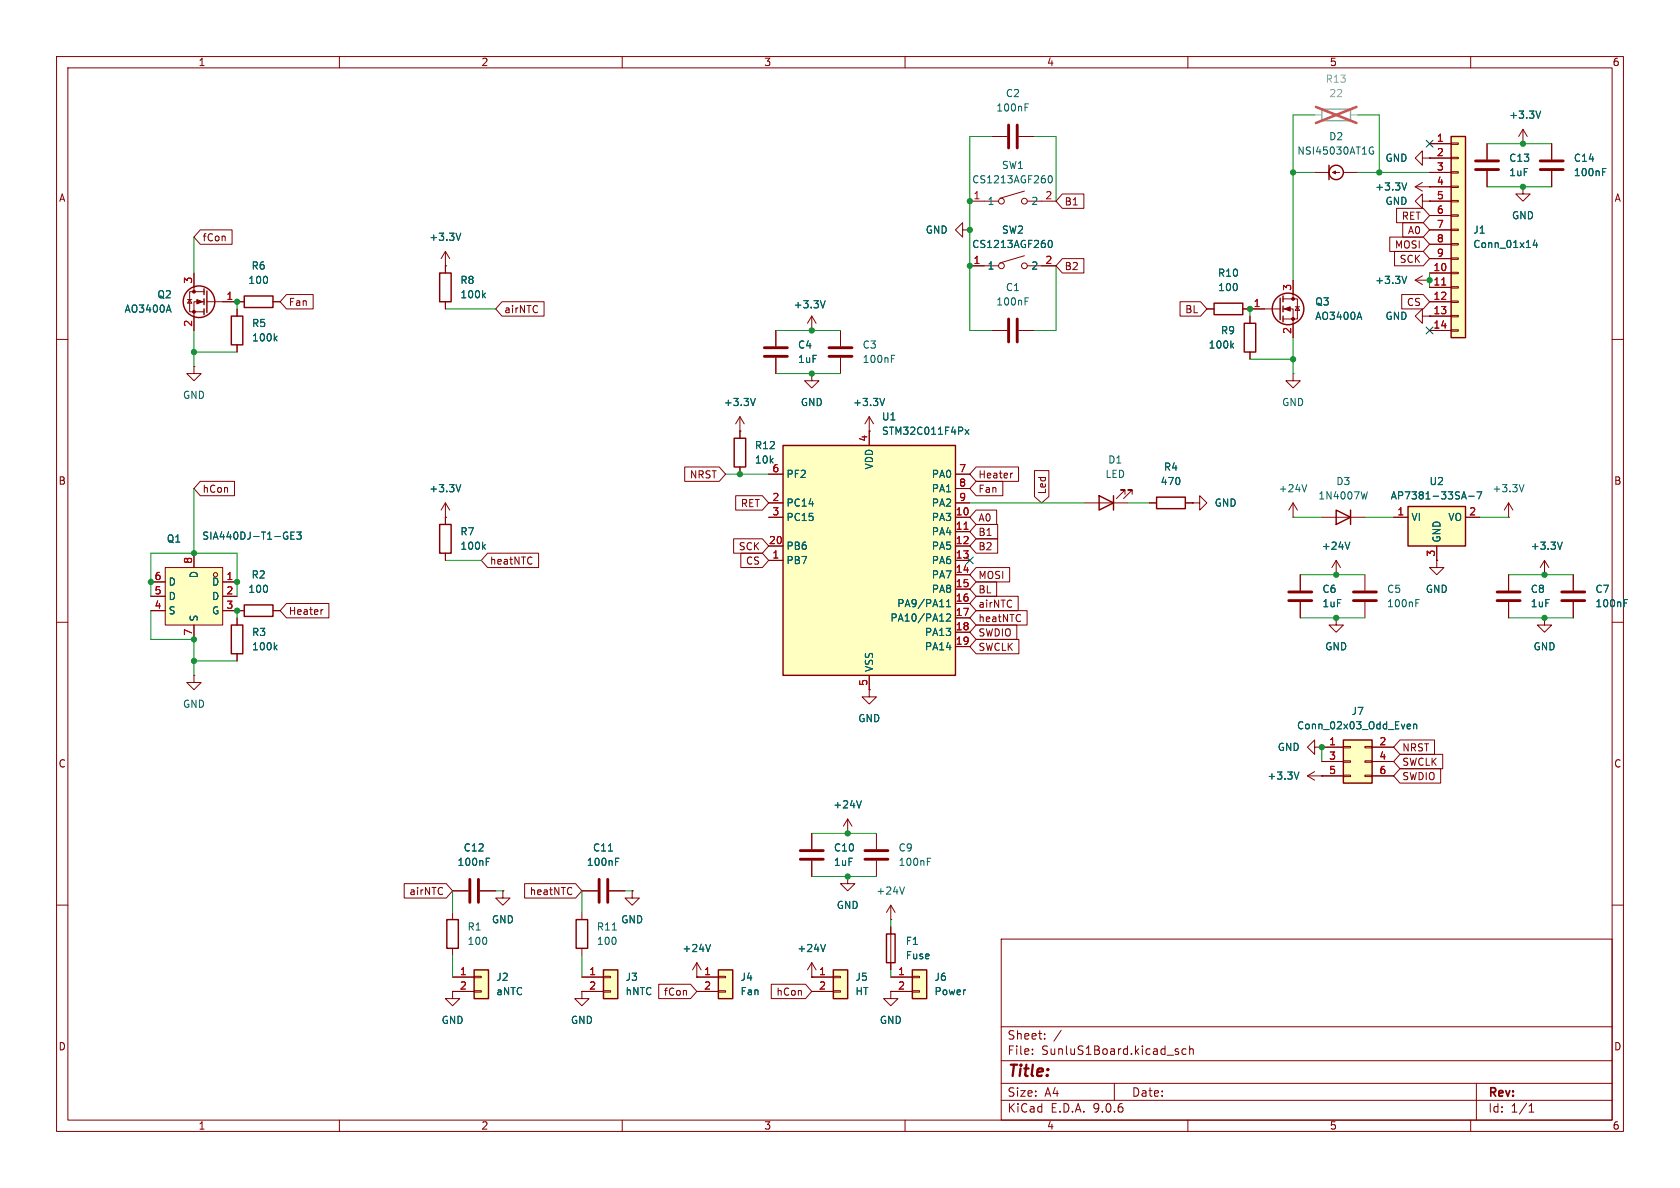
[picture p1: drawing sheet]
<svg xmlns="http://www.w3.org/2000/svg" width="297mm" height="210mm" viewBox="0 0 297 210" stroke-linecap="round" stroke-linejoin="round" font-family="sans-serif">
<g fill="none" stroke="#840000" stroke-width=".18">
<path d="M10 10h277v190h-277zM12 12h273v186h-273zM60 10v2M110 10v2M160 10v2M210 10v2M260 10v2M250.2 33l1.3 .8M250.2 33h2.5M251.5 27.9v-1.2l-1.3 1.2 1.3 1.3v-1.3h1.2M251.5 35.6v-1.3l-1.3 1.3 1.3 1.2v-1.2h1.2M251.5 32.3l-1.3 .7"/>
<path d="M252.7 27.9h.1M252.7 33h.1M252.7 35.6h.1M274.3 25.4v2.8M274.3 30.2v2.8M10 60h2M285 60h2M191.8 88.9h7.6M198.9 87.4v-.8h-.8h.8l-1.5 1.5M200.2 87.4v-.8h-.8h.8l-1.6 1.5M10 110h2M285 110h2"/>
<path d="M10 160h2M177 166h108v32h-108zM285 160h2M60 198v2M110 198v2M160 198v2M177 194.5h108M177 191.5h108M177 187.5h108M177 181.5h108M182.5 186.3v.1M182.5 185.5v.1"/>
<path d="M184.7 183.6v.1M184.7 182.8v.1M187.6 182.1l-1.3 2M197 191.5v3M208 185.9l.3 .1 .1 .2-.2 .2h-.3M208 185.4l.3 .1M209.7 185.5l-.5-.1-.2 .3v.4l.1 .2h.6M210 198v2M210.3 185.5l.2-.1 .4 .1 .1 .9M210.3 184.9v1.5M260 198v2M261 191.5v6.5"/>
<path d="M270.3 196.6h.9M270.3 195.5l.4-.4v1.5"/>
</g>
<path d="M194.3 87.6l2.5 1.3-2.5 1.3zM196.8 87.6v2.6" fill="none" stroke="#840000" stroke-width=".25"/>
<path d="M272.3 28.4h4.1M272.3 30h4.1" fill="none" stroke="#840000" stroke-width=".51"/>
<path d="M248.7 32.3l-.4 1.3M283.3 30.4h.4M283.3 29.8h.6" fill="none" stroke="#006464" stroke-width=".18"/>
<path d="M138.4 78.7h30.5v40.7h-30.5z" fill="#ffffc2"/>
<path d="M214.6 53.6h5.1v2h-5.1zM220 57.2h2v5h-2zM129.8 77.5h2v5.1h-2zM138.4 78.7h30.5v40.7h-30.5zM204.5 87.9h5v2h-5zM236.2 90.2l2.6 1.2-2.6 1.3zM238.8 90.2v2.5" fill="none" stroke="#840000" stroke-width=".25"/>
<g fill="none" stroke="#840000" stroke-width=".18">
<path d="M171.4 35.6h5.1M175.3 24.1h2.8M180.1 24.1h2.8M181.1 33.8l-4.3 1.3M181.6 35.6h5.1M269.2 25.4h.1M269.2 22.9l-.7 1.2M269.2 22.9l.8 1.2M269.2 22.9v2.5M137.2 58.4v2.8M143.5 58.4h.1M143.5 55.9v2.5"/>
<path d="M143.5 55.9l-.8 1.3M143.5 55.9l.8 1.3M148.6 58.4v2.8M170.2 40.6v-1.2l-1.3 1.2 1.3 1.3v-1.3h1.2M171.4 40.6h.1M171.4 47h5.1M175.3 58.4h2.8M180.1 58.4h2.8M181.1 45.2l-4.3 1.3M181.6 47h5.1M213.4 54.6h1.2M219.7 54.6h1.3"/>
<path d="M221 55.9v1.3M130.8 76.2h.1M130.8 73.7l-.8 1.2M130.8 73.7l.8 1.2M130.8 73.7v3.8M137.2 63.2v2.8M148.6 63.2v2.8M153.7 76.2h.1M153.7 73.7v5M153.7 73.7l-.8 1.2M153.7 73.7l.7 1.2M221 62.2v1.3"/>
<path d="M130.8 82.6v1.2M135.9 83.8h2.5M135.9 88.9h2.5M135.9 91.4h2.5M135.9 96.5h2.5M135.9 99.1h2.5M168.9 83.8h2.5M168.9 88.9h2.5M168.9 91.4h2.5M168.9 96.5h2.5M168.9 99.1h2.5M168.9 86.4h2.5"/>
<path d="M168.9 94h2.5M203.2 88.9h1.3M209.5 88.9h1.3M210.8 88.9h1.3v-1.3l1.3 1.3-1.3 1.3v-1.3M210.8 88.9h.1M228.6 91.4h.1M228.6 88.9l-.8 1.3M228.6 88.9l.8 1.3M228.6 88.9v2.5M233.7 91.4h7.6M236.2 99.1l-.7 1.2M236.2 99.1l.8 1.2"/>
<path d="M236.2 99.1v2.5M153.7 119.4v2.5M168.9 101.6h2.5M168.9 104.1h2.5M168.9 106.7h2.5M168.9 109.2h2.5M168.9 111.8h2.5M168.9 114.3h2.5M229.9 101.6v2.8M229.9 106.4v2.8M236.2 101.6h.1M153.7 121.9v1.3h1.2l-1.2 1.3-1.3-1.3h1.3"/>
<path d="M153.7 121.9h.1M143.5 147.3v2.8M143.5 152.1v2.8M149.9 147.3h.1M149.9 144.8l-.8 1.3M149.9 144.8l.7 1.3M149.9 144.8v2.5M154.9 147.3v2.8M154.9 152.1v2.8"/>
<circle cx="177" cy="35.6" r=".51"/>
<circle cx="181.1" cy="35.6" r=".51"/>
<circle cx="177" cy="47" r=".51"/>
<circle cx="181.1" cy="47" r=".51"/>
</g>
<path d="M170.4 93.6h.7" fill="none" stroke="#a90000" stroke-width=".18"/>
<g fill="none" stroke="#006464" stroke-width=".18">
<path d="M181.2 19h.4M181.2 18.4h.6M272.4 19.6l-.4 1.3M185.3 31.5l.1-.3 .2-.1a.68 .68 0 0 1 .4 .6 .68 .68 0 0 1-.4 .6l-.2-.1-.1-.4M145.9 53.2l-.4 1.2M181.2 53.3h.4M181.2 52.6h.6M185.3 43l.1-.4 .2-.1a.68 .68 0 0 1 .4 .6 .68 .68 0 0 1-.4 .7l-.2-.2-.1-.3M133.5 70.4l-.4 1.3M156.4 70.4l-.4 1.3M157.6 63.4h.4M157.6 62.8h.6"/>
<path d="M170.6 75.9l.7 .9M171.3 75.9l-.7 .9M217.7 61.1l.4 .4M218.1 60.7l-.5 .5M231 85.7l-.4 1.2M238.6 95.8l-.4 1.3M241.7 86.9l-.3 1.3M167.3 107.3h.8M167.3 106.4l.4-.4v1.3M167.3 108.7l.5-.2 .3 .4-.8 .9h.8M152.3 141.5l-.4 1.3M163.9 152.3h.5"/>
<path d="M163.9 151.7h.6"/>
</g>
<g fill="none" stroke="#840000" stroke-width=".51">
<path d="M178.3 22.1v4.1M179.8 22.1v4.1M178.3 56.4v4.1M179.8 56.4v4.1M135.1 61.5h4.1M135.1 63h4.1M146.6 61.5h4M146.6 63h4M227.8 104.6h4.1M227.8 106.2h4.1M141.5 150.4h4M141.5 151.9h4"/>
<path d="M152.9 150.4h4.1M152.9 151.9h4.1"/>
</g>
<path d="M161.3 171.5h2.5v5h-2.5z" fill="#ffffc2"/>
<path d="M161.3 171.5h2.5v5h-2.5z" fill="none" stroke="#840000" stroke-width=".25"/>
<path d="M80 175.3v1.2h1.3l-1.3 1.3-1.3-1.3h1.3M80 175.3h.1M157.5 172.7h3.8M157.5 175.3h3.8M161.3 172.6h1.3v.2h-1.3zM161.3 175.1h1.3v.3h-1.3z" fill="none" stroke="#840000" stroke-width=".18"/>
<path d="M83.8 171.5h2.6v5h-2.6z" fill="#ffffc2"/>
<path d="M79 162.6h2v5h-2zM83.8 171.5h2.6v5h-2.6zM101.9 162.6h2v5h-2z" fill="none" stroke="#840000" stroke-width=".25"/>
<g fill="none" stroke="#840000" stroke-width=".18">
<path d="M80 157.5h2.8M84.8 157.5h2.8M88.9 157.5v1.3h1.3l-1.3 1.2-1.3-1.2h1.3M88.9 157.5h.1M102.9 157.5h2.8M107.7 157.5h2.8M111.8 157.5v1.3h1.2l-1.2 1.2-1.3-1.2h1.3M111.8 157.5h.1M80 172.7h3.8M80 175.3h3.8M80 161.3v1.3M80 167.6v1.3"/>
<path d="M83.8 172.6h1.3v.2h-1.3zM83.8 175.1h1.3v.3h-1.3zM102.9 161.3v1.3M102.9 167.6v1.3"/>
</g>
<path d="M83.1 155.4v4.1M84.6 155.4v4.1M105.9 155.4v4.1M107.4 155.4v4.1" fill="none" stroke="#840000" stroke-width=".51"/>
<path d="M86 152.3h.4M86 151.7h.6M107.6 150.4h.7M108.8 152.3h.5M108.8 151.7h.6M108.2 164.4h.8" fill="none" stroke="#006464" stroke-width=".18"/>
<path d="M106.7 171.5h2.5v5h-2.5z" fill="#ffffc2"/>
<path d="M106.7 171.5h2.5v5h-2.5z" fill="none" stroke="#840000" stroke-width=".25"/>
<path d="M102.9 175.3v1.2h1.2l-1.2 1.3-1.3-1.3h1.3M102.9 175.3h.1M102.9 172.7h3.8M102.9 175.3h3.8M106.7 172.6h1.2v.2h-1.2zM106.7 175.1h1.2v.3h-1.2zM123.2 172.7h.1M123.2 170.2l-.8 1.3M123.2 170.2l.8 1.3M123.2 170.2v2.5" fill="none" stroke="#840000" stroke-width=".18"/>
<path d="M125.6 166.9l-.4 1.3" fill="none" stroke="#006464" stroke-width=".18"/>
<path d="M127 171.5h2.5v5h-2.5z" fill="#ffffc2"/>
<path d="M127 171.5h2.5v5h-2.5zM156.7 165.1h1.5v5.1h-1.5z" fill="none" stroke="#840000" stroke-width=".25"/>
<g fill="none" stroke="#840000" stroke-width=".18">
<path d="M143.5 66v1.3h1.3l-1.3 1.3-1.3-1.3h1.3M143.5 66h.1M149.9 154.9v1.3h1.2l-1.2 1.3-1.3-1.3h1.3M149.9 154.9h.1M123.2 172.7h3.8M123.2 175.3h3.8M127 172.6h1.3v.2h-1.3zM127 175.1h1.3v.3h-1.3zM143.5 172.7h.1M143.5 170.2l-.8 1.3M143.5 170.2l.8 1.3M143.5 170.2v2.5"/>
<path d="M157.5 162.6h.1M157.5 175.3v1.2h1.2l-1.2 1.3-1.3-1.3h1.3M157.5 175.3h.1M157.5 160l-.8 1.3M157.5 160l.7 1.3M157.5 160v2.6M157.5 163.8v7.7"/>
</g>
<path d="M159.9 156.8l-.4 1.3M145.9 166.9l-.4 1.3" fill="none" stroke="#006464" stroke-width=".18"/>
<path d="M147.3 171.5h2.6v5h-2.6z" fill="#ffffc2"/>
<path d="M147.3 171.5h2.6v5h-2.6z" fill="none" stroke="#840000" stroke-width=".25"/>
<path d="M262.9 25.4v2.8M262.9 30.2v2.8M269.2 33v1.3h1.3l-1.3 1.3-1.2-1.3h1.2M269.2 33h.1M143.5 172.7h3.8M143.5 175.3h3.8M147.3 172.6h1.3v.2h-1.3zM147.3 175.1h1.3v.3h-1.3z" fill="none" stroke="#840000" stroke-width=".18"/>
<path d="M260.9 28.4h4M260.9 30h4" fill="none" stroke="#840000" stroke-width=".51"/>
<path d="M256.5 24.1h2.6v35.6h-2.6z" fill="#ffffc2"/>
<g fill="none" stroke="#840000" stroke-width=".25">
<path d="M234.9 29.2v2.6M256.5 24.1h2.6v35.6h-2.6zM40.9 55.9h2v5.1h-2zM226.3 52.7v3.8M226.8 52.3v1M226.8 54.1v1M226.8 55.9v1"/>
<circle cx="236.2" cy="30.5" r="1.27"/>
<circle cx="227.7" cy="54.6" r="2.79"/>
</g>
<g fill="none" stroke="#840000" stroke-width=".18">
<path d="M232.4 30.5h2.5M236.1 30.5h.8M237.5 30.5h2.5M252.7 25.4h3.8M252.7 27.9h3.8M252.7 30.5h3.8M252.7 33h3.8M252.7 35.6h3.8M252.7 38.1h3.8M256.5 25.3h1.3v.2h-1.3zM256.5 27.8h1.3v.3h-1.3zM256.5 30.4h1.3v.2h-1.3z"/>
<path d="M256.5 32.9h1.3v.2h-1.3zM256.5 35.4h1.3v.3h-1.3zM256.5 38h1.3v.2h-1.3zM41.9 54.6v1.3M221 54.6h5.3M226.8 52.8h2.6v3.6h-2.6M226.8 54.6h1.8v5.1M228.6 49.5v3.3M229 54.2h.7M229.4 54.2l.3 .7h-.7zM250.2 49.5l1.3 .8M250.2 49.5h2.5"/>
<path d="M251.5 55.9v-1.3l-1.3 1.3 1.3 1.3v-1.3h1.2M251.5 48.8l-1.3 .7M252.7 49.5h.1M252.7 55.9h.1M252.7 40.6h3.8M252.7 43.2h3.8M252.7 45.7h3.8M252.7 48.3h3.8M252.7 50.8h3.8M252.7 53.3h3.8M252.7 55.9h3.8M252.7 58.4h3.8"/>
<path d="M256.5 40.5h1.3v.3h-1.3zM256.5 43.1h1.3v.2h-1.3zM256.5 45.6h1.3v.2h-1.3zM256.5 48.1h1.3v.3h-1.3zM256.5 50.7h1.3v.2h-1.3zM256.5 53.2h1.3v.3h-1.3zM256.5 55.8h1.3v.2h-1.3zM256.5 58.3h1.3v.2h-1.3zM41.9 61v1.2M228.6 66v1.3h-1.3l1.3 1.3 1.3-1.3h-1.3M228.6 66h.1"/>
</g>
<path d="M254.9 50.4h.7" fill="none" stroke="#a90000" stroke-width=".18"/>
<path d="M242.6 26.7h.2v.5h-.3l-.3-.1M242.8 26h-.3l-.3 .2M48.6 59.8l.4 .5M49 59.4l-.5 .5M240.3 55.2l.4 1.3M248.7 48.8l-.4 1.3M271.3 42.4l-.3 .9h.8M271.6 42.9v.9" fill="none" stroke="#006464" stroke-width=".18"/>
<g fill="#840000" stroke="#840000" stroke-width=".18">
<path d="M227.1 54.6l1-.4v.8z"/>
<path d="M235.6 30.5l.5-.3v.5z"/>
<circle cx="228.6" cy="52.8" r=".25"/>
<circle cx="228.6" cy="56.4" r=".25"/>
</g>
<path d="M233.7 19.3h5.1v2h-5.1z" fill="none" stroke="#a1a1a1" stroke-width=".25"/>
<path d="M232.4 20.3h1.3M238.8 20.3h1.2" fill="none" stroke="#a1a1a1" stroke-width=".18"/>
<path d="M232.6 18.9l7.2 2.8M239.8 18.9l-7.2 2.8" fill="none" stroke="#e65255" stroke-width=".46"/>
<path d="M237.5 130.8h5.1v7.6h-5.1z" fill="#ffffc2"/>
<path d="M237.5 130.8h5.1v7.6h-5.1z" fill="none" stroke="#840000" stroke-width=".25"/>
<g fill="none" stroke="#840000" stroke-width=".18">
<path d="M34.3 64.8v1.2h1.3l-1.3 1.3-1.3-1.3h1.3M34.3 64.8h.1M254 99.1v1.2h1.3l-1.3 1.3-1.3-1.3h1.3M254 99.1h.1M266.7 91.4h.1M266.7 88.9l-.8 1.3M266.7 88.9l.8 1.3M266.7 88.9v2.5M266.7 101.6v2.8M266.7 106.4v2.8M231.1 137.2h6.4M231.1 137.2l1.3 .7"/>
<path d="M232.4 136.4l-1.3 .8M233.7 137.2h.1M233.7 132.1h3.8M233.7 134.6h3.8M237.5 132h1.3v.2h-1.3zM237.5 134.5h1.3v.2h-1.3zM237.5 137h1.3v.3h-1.3zM241.3 132h1.3v.2h-1.3zM241.3 134.5h1.3v.2h-1.3zM241.3 137h1.3v.3h-1.3zM242.6 132.1h3.8M242.6 134.6h3.8"/>
<path d="M242.6 137.2h3.8"/>
</g>
<path d="M269.4 85.7l-.4 1.2M229.6 136.5l-.4 1.2M248.9 128l.4 .1 .1 .2-.6 .1M249.3 128.8h-.4M249.9 128.1l.2-.1 .3 .1 .1 .7M249.9 128v.8" fill="none" stroke="#006464" stroke-width=".18"/>
<path d="M264.7 104.6h4M264.7 106.2h4" fill="none" stroke="#840000" stroke-width=".51"/>
<path d="M248.9 89.5h10.2v7h-10.2z" fill="#ffffc2"/>
<g fill="none" stroke="#840000" stroke-width=".25">
<path d="M36.1 51.1v1M36.1 52.8v1M36.1 54.6v1M36.6 51.4v3.8M43.2 52.3h5.1v2.1h-5.1zM77.7 48.3h2.1v5h-2.1zM77.7 92.7h2.1v5.1h-2.1zM248.9 89.5h10.2v7h-10.2zM40.9 110.5h2v5.1h-2z"/>
<circle cx="35.2" cy="53.3" r="2.79"/>
</g>
<g fill="none" stroke="#840000" stroke-width=".18">
<path d="M33.1 53h.8M33.5 53l.4 .6h-.8zM34.3 48.3v3.3M36.1 51.6h-2.6v3.5h2.6M36.1 53.3h-1.8v5.1M36.6 53.3h6.6M48.3 53.3h1.2M78.7 47h.1M78.7 44.5v3.8M78.7 53.3v1.3M78.7 44.5l-.7 1.2M78.7 44.5l.8 1.2"/>
<path d="M78.7 91.4h.1M78.7 88.9v3.8M78.7 97.8v1.3M78.7 88.9l-.7 1.3M78.7 88.9l.8 1.3M246.4 91.4h2.5M254 96.5v2.6M259.1 91.4h2.5M34.3 119.4v1.3h1.3l-1.3 1.2-1.3-1.2h1.3M34.3 119.4h.1M41.9 109.2v1.3M41.9 115.6v1.2"/>
<path d="M236.2 109.2v1.3h1.3l-1.3 1.3-1.3-1.3h1.3M236.2 109.2h.1M241.3 101.6v2.8M241.3 106.4v2.8M273 109.2v1.3h1.3l-1.3 1.3-1.2-1.3h1.2M273 109.2h.1M278.1 101.6v2.8M278.1 106.4v2.8"/>
</g>
<g fill="none" stroke="#006464" stroke-width=".18">
<path d="M29.8 53.9l.4 1.3M81.5 41.2l-.5 1.3M85.4 52.2l.4 .4M85.8 51.8l-.5 .5M81.5 85.7l-.5 1.2M85.4 96.6l.4 .5M85.8 96.3l-.5 .4M258.5 87.8h.6M258.8 86.9l.4 1.3M259.7 87.7h.9M261.1 86.9h.9l-.6 1.3M48.6 114.4l.4 .5"/>
<path d="M49 114l-.5 .5M250.3 106.6h.4M250.3 106h.6M287.1 106.6h.5M287.1 106h.6"/>
</g>
<g fill="#840000" stroke="#840000" stroke-width=".18">
<path d="M34.8 53l1 .3-1 .4z"/>
<circle cx="34.3" cy="51.6" r=".25"/>
<circle cx="34.3" cy="55.1" r=".25"/>
</g>
<path d="M239.3 104.6h4M239.3 106.2h4M276.1 104.6h4.1M276.1 106.2h4.1" fill="none" stroke="#840000" stroke-width=".51"/>
<path d="M29.2 100.3h10.2v10.2h-10.2z" fill="#ffffc2"/>
<g fill="none" stroke="#840000" stroke-width=".18">
<path d="M187.8 34.3h3.8v2.5h-3.8l-1.1-1.2zM246.9 36.8h4.7l1.1 1.3-1.1 1.3h-4.7zM248 39.4h3.6l1.1 1.2-1.1 1.3h-3.6zM252.7 35.6h.1M252.7 33h.1M252.7 27.9h.1M252.7 25.4h3.8M252.7 27.9h3.8M252.7 30.5h3.8M252.7 33h3.8M252.7 35.6h3.8M252.7 38.1h3.8"/>
<path d="M262.9 25.4v2.8M262.9 30.2v2.8M269.2 25.4h.1M269.2 33h.1M274.3 25.4v2.8M274.3 30.2v2.8M34.3 48.3v2.5M34.3 55.9v2.5M35.4 40.6h5.6v2.6h-5.6l-1.1-1.3zM39.4 53.3h3.8M41.9 54.6v1.3M48.3 53.3h1.2"/>
<path d="M50.6 52.1h4.8v2.5h-4.8l-1.1-1.3zM78.7 47h.1M78.7 47v1.3M78.7 53.3v1.3M88.7 53.3h7.5v2.6h-7.5l-1.1-1.3zM137.2 58.4v2.8M143.5 58.4h.1M171.4 40.6h.1M171.4 47h2.6M184.1 47h2.6M187.8 45.7h3.8v2.6h-3.8l-1.1-1.3zM208.6 53.3h3.6l1.2 1.3-1.2 1.3h-3.6z"/>
<path d="M213.4 54.6h1.2M219.7 54.6h3.8M221 55.9v1.3M228.6 49.5v2.6M228.6 57.2v2.5M245.7 41.9h5.9l1.1 1.3-1.1 1.3h-5.9zM246.5 44.4h5.1l1.1 1.3-1.1 1.3h-5.1zM247.8 52.1h3.8l1.1 1.2-1.1 1.3h-3.8zM252.7 55.9h.1M252.7 49.5h.1M252.7 53.3h3.8M252.7 40.6h3.8"/>
<path d="M252.7 43.2h3.8M252.7 45.7h3.8M252.7 48.3h3.8M252.7 50.8h3.8M252.7 55.9h3.8M252.7 58.4h3.8M41.9 61v1.2M130.8 76.2h.1M130.8 76.2v1.3M137.2 63.2v2.8M143.5 66h.1M153.7 76.2h.1"/>
<path d="M153.7 76.2v2.5M221 62.2v1.3M34.3 97.8v2.5M35.4 85.1h6.1v2.5h-6.1l-1.1-1.2zM78.7 91.4h.1M78.7 91.4v1.3M78.7 97.8v1.3M86.2 97.8h9v2.5h-9l-1.1-1.2zM121 82.5h6.2l1.1 1.3-1.1 1.3h-6.2zM129.7 95.2h5.1l1.1 1.3-1.1 1.3h-5.1zM130.1 87.6h4.7l1.1 1.3-1.1 1.3h-4.7zM130.8 82.6v1.2"/>
<path d="M131 97.8h3.8l1.1 1.3-1.1 1.2h-3.8zM135.9 91.4h2.5M135.9 88.9h2.5M135.9 83.8h2.5M135.9 96.5h2.5M135.9 99.1h2.5M168.9 91.4h2.5M168.9 88.9h2.5M168.9 83.8h2.5M168.9 96.5h2.5M168.9 99.1h2.5M168.9 86.4h2.5"/>
<path d="M168.9 94h2.5M172.6 90.2h3.6v2.5h-3.6l-1.2-1.3zM172.6 92.7h3.8v2.6h-3.8l-1.2-1.3zM172.6 82.5h7.5v2.6h-7.5l-1.2-1.3zM172.6 85.1h4.7v2.5h-4.7l-1.2-1.2zM172.6 95.2h3.8v2.6h-3.8l-1.2-1.3zM179 83.6l-.2 .1M182.9 83.2h2.5v4.6l-1.3 1.1-1.2-1.1zM203.2 88.9h1.3M209.5 88.9h1.3M210.8 88.9h.1M246.4 91.4h2.5"/>
<path d="M254 99.1h.1M254 96.5v2.6M259.1 91.4h2.5M273 99.1l-.7 1.2M273 99.1l.8 1.2M273 99.1v2.5M26.7 102.9h2.5M26.7 105.4h2.5M26.7 108h2.5M29.2 100.3h10.2v10.2h-10.2zM34.3 110.5v2.5M39.4 102.9h2.5"/>
<path d="M39.4 105.4h2.5M39.4 108h3.8M41.9 109.2v1.3M41.9 115.6v1.2M48.3 108h1.2M50.6 106.7h7.5v2.5h-7.5l-1.1-1.2zM57.1 107.8h-.2M153.7 119.4v2.5M168.9 101.6h2.5M168.9 104.1h2.5M168.9 106.7h2.5M168.9 109.2h2.5"/>
<path d="M168.9 111.8h2.5M168.9 114.3h2.5M172.6 100.3h5.9v2.6h-5.9l-1.2-1.3zM172.6 102.9h3.6v2.5h-3.6l-1.2-1.3zM172.6 113h7.5v2.6h-7.5l-1.2-1.3zM172.6 110.5h7.2v2.5h-7.2l-1.2-1.2zM172.6 105.4h7.4v2.6h-7.4l-1.2-1.3zM172.6 107.9h9v2.6h-9l-1.2-1.3zM229.9 101.6v2.8M229.9 106.4v2.8M236.2 109.2h.1M236.2 101.6h.1"/>
<path d="M266.7 101.6v2.8M266.7 106.4v2.8M273 101.6h.1M273 109.2h.1M278.1 101.6v2.8M278.1 106.4v2.8M153.7 121.9h.1M232.4 132.1v-1.3l-1.3 1.3 1.3 1.3v-1.3h1.3M233.7 132.1h.1M233.7 137.2h.1M233.7 132.1h3.8M233.7 134.6h3.8"/>
<path d="M233.7 137.2h3.8M242.6 132.1h3.8M242.6 134.6h3.8M242.6 137.2h3.8M247.5 133.3h7.6v2.6h-7.6l-1.1-1.3zM247.5 135.9h7.2v2.5h-7.2l-1.1-1.2zM247.5 130.8h6.1v2.6h-6.1l-1.1-1.3zM71.5 156.2h7.4l1.1 1.3-1.1 1.3h-7.4zM80 157.5h2.8M84.8 157.5h2.8M88.9 157.5h.1M92.7 156.2h9.1l1.1 1.3-1.1 1.3h-9.1z"/>
<path d="M102.9 157.5h2.8M107.7 157.5h2.8M111.8 157.5h.1M143.5 147.3v2.8M143.5 152.1v2.8M149.9 147.3h.1M149.9 154.9h.1M80 175.3h.1M80 172.7h3.8M80 175.3h3.8M102.9 175.3h.1M102.9 172.7h3.8"/>
<path d="M102.9 175.3h3.8M116.5 174h5.6l1.1 1.3-1.1 1.2h-5.6zM123.2 172.7h.1M123.2 172.7h3.8M123.2 175.3h3.8M136.3 174h6.1l1.1 1.3-1.1 1.2h-6.1zM143.5 172.7h.1M143.5 172.7h3.8M143.5 175.3h3.8M157.5 175.3h.1M157.5 172.7h3.8M157.5 175.3h3.8"/>
<path d="M157.5 163.8v1.3M157.5 170.2v1.3"/>
<circle cx="38.1" cy="101.6" r=".38"/>
</g>
<g fill="none" stroke="#006464" stroke-width=".18">
<path d="M272.4 19.6l-.4 1.3M248.7 32.3l-.4 1.3M283.3 30.4h.4M283.3 29.8h.6M29.8 53.9l.4 1.3M48.6 59.8l.4 .5M49 59.4l-.5 .5M81.5 41.2l-.5 1.3M85.4 52.2l.4 .4M85.8 51.8l-.5 .5M145.9 53.2l-.4 1.2M185.3 43l.1-.4 .2-.1a.68 .68 0 0 1 .4 .6 .68 .68 0 0 1-.4 .7l-.2-.2-.1-.3"/>
<path d="M240.3 55.2l.4 1.3M248.7 48.8l-.4 1.3M271.3 42.4l-.3 .9h.8M271.6 42.9v.9M133.5 70.4l-.4 1.3M156.4 70.4l-.4 1.3M170.6 75.9l.7 .9M171.3 75.9l-.7 .9M217.7 61.1l.4 .4M218.1 60.7l-.5 .5M51.4 94.7h.5M52 94.1h-.6v1.2h.6"/>
<path d="M52.5 94.1h.7l-.4 .4 .4 .2v.5l-.2 .1-.5-.1M81.5 85.7l-.5 1.2M85.4 96.6l.4 .5M85.8 96.3l-.5 .4M238.6 95.8l-.4 1.3M258.5 87.8h.6M258.8 86.9l.4 1.3M259.7 87.7h.9M261.1 86.9h.9l-.6 1.3M276.2 95.8l-.4 1.3M48.6 114.4l.4 .5M49 114l-.5 .5"/>
<path d="M167.3 107.3h.8M167.3 106.4l.4-.4v1.3M167.3 108.7l.5-.2 .3 .4-.8 .9h.8M287.1 106.6h.5M287.1 106h.6M229.6 136.5l-.4 1.2M248.9 128l.4 .1 .1 .2-.6 .1M249.3 128.8h-.4M249.9 128.1l.2-.1 .3 .1 .1 .7M249.9 128v.8M86 152.3h.4M86 151.7h.6"/>
<path d="M107.6 150.4h.7M108.8 152.3h.5M108.8 151.7h.6M152.3 141.5l-.4 1.3M125.6 166.9l-.4 1.3M145.9 166.9l-.4 1.3"/>
</g>
<path d="M43.2 106.9h5.1v2.1h-5.1z" fill="none" stroke="#840000" stroke-width=".25"/>
<g fill="none" stroke="#009600" stroke-width=".18">
<path d="M175.3 24.1h-3.9v34.3h3.9M182.9 24.1h3.8v11.5M228.6 30.5h3.8M232.4 20.3h-3.8v29.2M240 30.5h12.7M240 20.3h3.8v10.2M262.9 33h11.4M262.9 25.4h11.4M34.3 41.9v6.4M34.3 58.4v6.4M41.9 53.3v1.3M78.7 54.6h8.9"/>
<path d="M137.2 58.4h11.4M186.7 47v11.4h-3.8M221 54.6v1.3M228.6 59.7v6.3M252.7 48.3v2.5M34.3 62.2h7.6M137.2 66h11.4M221 63.5h7.6M34.3 86.4v11.4M78.7 99.1h6.4M128.3 83.8h7.6M171.4 88.9h20.4"/>
<path d="M199.4 88.9h3.8M228.6 91.4h5.1M241.3 91.4h5.1M261.6 91.4h5.1M26.7 108v5h7.6v6.4M26.7 105.4v-7.6h15.2v7.6M34.3 116.8h7.6M41.9 108v1.2M229.9 101.6h11.4M229.9 109.2h11.4M266.7 101.6h11.4M266.7 109.2h11.4"/>
<path d="M233.7 132.1v2.5M80 157.5v3.8M87.6 157.5h1.3M102.9 157.5v3.8M110.5 157.5h1.3M143.5 154.9h11.4M143.5 147.3h11.4M80 168.9v3.8M102.9 168.9v3.8M157.5 162.6v1.2M157.5 171.5v1.2"/>
</g>
<path d="M252.1 24.8l1.2 1.2M253.3 24.8l-1.2 1.2M252.1 57.8l1.2 1.2M253.3 57.8l-1.2 1.2M170.8 98.5l1.3 1.2M172.1 98.5l-1.3 1.2" fill="none" stroke="#000084" stroke-width=".18"/>
<path d="M254.9 50.4h.7M170.4 93.6h.7" fill="none" stroke="#a90000" stroke-width=".18"/>
<g fill="#009600" stroke="#009600" stroke-width=".18">
<circle cx="34.3" cy="62.2" r=".46"/>
<circle cx="34.3" cy="97.8" r=".46"/>
<circle cx="41.9" cy="102.9" r=".46"/>
<circle cx="26.7" cy="102.9" r=".46"/>
<circle cx="41.9" cy="53.3" r=".46"/>
<circle cx="34.3" cy="116.8" r=".46"/>
<circle cx="34.3" cy="113" r=".46"/>
<circle cx="41.9" cy="108" r=".46"/>
<circle cx="233.7" cy="132.1" r=".46"/>
<circle cx="236.2" cy="109.2" r=".46"/>
<circle cx="273" cy="109.2" r=".46"/>
<circle cx="273" cy="101.6" r=".46"/>
<circle cx="236.2" cy="101.6" r=".46"/>
<circle cx="143.5" cy="58.4" r=".46"/>
<circle cx="221" cy="54.6" r=".46"/>
<circle cx="171.4" cy="35.6" r=".46"/>
<circle cx="171.4" cy="47" r=".46"/>
<circle cx="171.4" cy="40.6" r=".46"/>
<circle cx="143.5" cy="66" r=".46"/>
<circle cx="149.9" cy="147.3" r=".46"/>
<circle cx="130.8" cy="83.8" r=".46"/>
<circle cx="243.8" cy="30.5" r=".46"/>
<circle cx="269.2" cy="25.4" r=".46"/>
<circle cx="269.2" cy="33" r=".46"/>
<circle cx="228.6" cy="63.5" r=".46"/>
<circle cx="228.6" cy="30.5" r=".46"/>
<circle cx="252.7" cy="49.5" r=".46"/>
<circle cx="149.9" cy="154.9" r=".46"/>
</g>
<text font-size="2.8" fill="#840000" x="178" y="190.9">Title:</text>
<g font-size="2.1" fill="#840000">
<text x="178" y="184">Sheet:</text>
<text x="178" y="186.7">File:</text>
<text x="184.1" y="186.7">SunluS1Board.kicad_sch</text>
<text x="178" y="196.9">KiCad</text>
<text x="178" y="194.1">Size:</text>
<text x="184.7" y="194.1">A4</text>
<text x="185.7" y="196.9">E.D.A.</text>
<text x="193.3" y="196.9">9.0.6</text>
<text x="200" y="194.1">Date:</text>
<text x="263" y="194.3">Rev:</text>
<text x="263" y="196.9">Id:</text>
<text x="267.1" y="196.9">1/1</text>
</g>
<g font-size="1.8" fill="#840000">
<text x="35" y="11.9">1</text>
<text x="85" y="11.9">2</text>
<text x="135" y="11.9">3</text>
<text x="185" y="11.9">4</text>
<text x="235" y="11.9">5</text>
<text x="285" y="11.9">6</text>
<text x="10.3" y="35.9">A</text>
<text x="285.3" y="35.9">A</text>
<text x="188.1" y="36.5">B1</text>
<text x="247.7" y="39.1">RET</text>
<text x="248.8" y="41.6">A0</text>
<text x="35.7" y="42.9">fCon</text>
<text x="188.1" y="47.9">B2</text>
<text x="246.5" y="44.1">MOSI</text>
<text x="247.3" y="46.7">SCK</text>
<text x="51" y="54.3">Fan</text>
<text x="89.1" y="55.6">airNTC</text>
<text x="209.4" y="55.6">BL</text>
<text x="248.6" y="54.3">CS</text>
<text x="10.3" y="85.9">B</text>
<text x="35.7" y="87.3">hCon</text>
<text x="121.9" y="84.8">NRST</text>
<text x="130.9" y="89.9">RET</text>
<text x="172.9" y="84.8">Heater</text>
<text x="172.9" y="87.3">Fan</text>
<text x="185.1" y="87.5" transform="rotate(-90 185.1 87.5)">Led</text>
<text x="285.3" y="85.9">B</text>
<text x="172.9" y="92.4">A0</text>
<text x="172.9" y="94.9">B1</text>
<text x="86.5" y="100">heatNTC</text>
<text x="130.5" y="97.5">SCK</text>
<text x="131.8" y="100">CS</text>
<text x="172.9" y="97.5">B2</text>
<text x="172.9" y="102.6">MOSI</text>
<text x="172.9" y="105.1">BL</text>
<text x="172.9" y="107.6">airNTC</text>
<text x="51" y="108.9">Heater</text>
<text x="172.9" y="112.7">SWDIO</text>
<text x="172.9" y="110.2">heatNTC</text>
<text x="172.9" y="115.3">SWCLK</text>
<text x="10.3" y="135.9">C</text>
<text x="247.8" y="135.6">SWCLK</text>
<text x="247.8" y="133">NRST</text>
<text x="285.3" y="135.9">C</text>
<text x="247.8" y="138.1">SWDIO</text>
<text x="72.3" y="158.4">airNTC</text>
<text x="93.6" y="158.4">heatNTC</text>
<text x="117.3" y="176.2">fCon</text>
<text x="137.2" y="176.2">hCon</text>
<text x="10.3" y="185.9">D</text>
<text x="285.3" y="185.9">D</text>
<text x="35" y="199.9">1</text>
<text x="85" y="199.9">2</text>
<text x="135" y="199.9">3</text>
<text x="185" y="199.9">4</text>
<text x="235" y="199.9">5</text>
<text x="285" y="199.9">6</text>
</g>
<g font-size="1.8" fill="#006464">
<text x="177.7" y="17.4">C2</text>
<text x="176" y="19.9">100nF</text>
<text x="266.7" y="21.2">+3.3V</text>
<text x="229.3" y="27.5">NSI45030AT1G</text>
<text x="234.9" y="25">D2</text>
<text x="244.8" y="28.8">GND</text>
<text x="266.7" y="28.8">C13</text>
<text x="278.1" y="28.8">C14</text>
<text x="171.8" y="32.6">CS1213AGF260</text>
<text x="177" y="30.1">SW1</text>
<text x="243" y="33.9">+3.3V</text>
<text x="266.7" y="31.3">1uF</text>
<text x="278.1" y="31.3">100nF</text>
<text x="163.6" y="41.5">GND</text>
<text x="174.5" y="36.4">1</text>
<text x="177" y="41.5">SW2</text>
<text x="182.2" y="36.4">2</text>
<text x="244.8" y="36.4">GND</text>
<text x="260.4" y="41.5">J1</text>
<text x="267.2" y="39">GND</text>
<text x="44.4" y="47.9">R6</text>
<text x="75.8" y="42.8">+3.3V</text>
<text x="171.8" y="44">CS1213AGF260</text>
<text x="174.5" y="47.9">1</text>
<text x="182.2" y="47.9">2</text>
<text x="260.4" y="44">Conn_01x14</text>
<text x="27.7" y="52.9">Q2</text>
<text x="43.8" y="50.4">100</text>
<text x="81.3" y="50.4">R8</text>
<text x="81.3" y="52.9">100k</text>
<text x="177.7" y="51.7">C1</text>
<text x="215.2" y="49.1">R10</text>
<text x="215.3" y="51.7">100</text>
<text x="243" y="50.4">+3.3V</text>
<text x="21.9" y="55.5">AO3400A</text>
<text x="44.5" y="58">R5</text>
<text x="140.2" y="54.7">+3.3V</text>
<text x="176" y="54.2">100nF</text>
<text x="215.7" y="59.3">R9</text>
<text x="232.4" y="56.7">AO3400A</text>
<text x="232.4" y="54.2">Q3</text>
<text x="244.8" y="56.7">GND</text>
<text x="44.5" y="60.6">100k</text>
<text x="141" y="61.8">C4</text>
<text x="141" y="64.4">1uF</text>
<text x="152.4" y="61.8">C3</text>
<text x="152.4" y="64.4">100nF</text>
<text x="213.6" y="61.8">100k</text>
<text x="32.3" y="70.7">GND</text>
<text x="127.9" y="72">+3.3V</text>
<text x="141.5" y="72">GND</text>
<text x="150.7" y="72">+3.3V</text>
<text x="226.6" y="72">GND</text>
<text x="155.8" y="74.5">U1</text>
<text x="155.8" y="77.1">STM32C011F4Px</text>
<text x="133.4" y="82.1">10k</text>
<text x="133.4" y="79.6">R12</text>
<text x="154.5" y="83.1" transform="rotate(-90 154.5 83.1)">VDD</text>
<text x="195.8" y="82.1">D1</text>
<text x="205.7" y="83.4">R4</text>
<text x="75.8" y="87.2">+3.3V</text>
<text x="138.9" y="84.7">PF2</text>
<text x="138.9" y="89.8">PC14</text>
<text x="164.6" y="84.7">PA0</text>
<text x="164.6" y="87.2">PA1</text>
<text x="164.6" y="89.8">PA2</text>
<text x="195.3" y="84.7">LED</text>
<text x="205.1" y="86">470</text>
<text x="214.6" y="89.8">GND</text>
<text x="226" y="87.2">+24V</text>
<text x="233" y="88.5">1N4007W</text>
<text x="236.1" y="86">D3</text>
<text x="245.8" y="88.5">AP7381-33SA-7</text>
<text x="252.6" y="86">U2</text>
<text x="263.8" y="87.2">+3.3V</text>
<text x="35.7" y="95.6">SIA440DJ-T1-GE3</text>
<text x="81.3" y="94.8">R7</text>
<text x="138.9" y="92.3">PC15</text>
<text x="164.6" y="92.3">PA3</text>
<text x="164.6" y="94.8">PA4</text>
<text x="249.4" y="92.3">VI</text>
<text x="255.9" y="92.3">VO</text>
<text x="29.4" y="96.1">Q1</text>
<text x="81.3" y="97.4">100k</text>
<text x="138.9" y="97.4">PB6</text>
<text x="138.9" y="99.9">PB7</text>
<text x="164.6" y="97.4">PA5</text>
<text x="164.6" y="99.9">PA6</text>
<text x="233.6" y="97.4">+24V</text>
<text x="254.9" y="96" transform="rotate(-90 254.9 96)">GND</text>
<text x="270.5" y="97.4">+3.3V</text>
<text x="29.7" y="103.7">D</text>
<text x="29.7" y="106.3">D</text>
<text x="35.2" y="102.3" transform="rotate(-90 35.2 102.3)">D</text>
<text x="37.4" y="103.7">D</text>
<text x="37.4" y="106.3">D</text>
<text x="43.8" y="105">100</text>
<text x="44.4" y="102.5">R2</text>
<text x="158.5" y="107.5">PA9/PA11</text>
<text x="164.6" y="102.5">PA7</text>
<text x="164.6" y="105">PA8</text>
<text x="233.7" y="105">C6</text>
<text x="233.7" y="107.5">1uF</text>
<text x="245.1" y="105">C5</text>
<text x="245.1" y="107.5">100nF</text>
<text x="252" y="105">GND</text>
<text x="270.5" y="105">C8</text>
<text x="270.5" y="107.5">1uF</text>
<text x="281.9" y="105">C7</text>
<text x="281.9" y="107.5">100nF</text>
<text x="29.7" y="108.8">S</text>
<text x="35.2" y="110" transform="rotate(-90 35.2 110)">S</text>
<text x="37.4" y="108.8">G</text>
<text x="44.5" y="112.6">R3</text>
<text x="157.3" y="110.1">PA10/PA12</text>
<text x="163.4" y="112.6">PA13</text>
<text x="44.5" y="115.2">100k</text>
<text x="154.5" y="118.9" transform="rotate(-90 154.5 118.9)">VSS</text>
<text x="163.4" y="115.2">PA14</text>
<text x="234.2" y="115.2">GND</text>
<text x="271" y="115.2">GND</text>
<text x="32.3" y="125.3">GND</text>
<text x="151.6" y="127.9">GND</text>
<text x="229.2" y="129.1">Conn_02x03_Odd_Even</text>
<text x="238.8" y="126.6">J7</text>
<text x="225.8" y="132.9">GND</text>
<text x="147.2" y="143.1">+24V</text>
<text x="224" y="138">+3.3V</text>
<text x="80.8" y="153.3">100nF</text>
<text x="81.9" y="150.7">C12</text>
<text x="103.6" y="153.3">100nF</text>
<text x="104.7" y="150.7">C11</text>
<text x="147.3" y="153.3">1uF</text>
<text x="147.3" y="150.7">C10</text>
<text x="158.8" y="150.7">C9</text>
<text x="158.8" y="153.3">100nF</text>
<text x="147.8" y="160.9">GND</text>
<text x="154.8" y="158.3">+24V</text>
<text x="82.6" y="164.7">R1</text>
<text x="82.6" y="167.2">100</text>
<text x="86.9" y="163.4">GND</text>
<text x="105.4" y="167.2">100</text>
<text x="105.4" y="164.7">R11</text>
<text x="109.7" y="163.4">GND</text>
<text x="160" y="167.2">F1</text>
<text x="87.6" y="173.6">J2</text>
<text x="110.5" y="173.6">J3</text>
<text x="120.5" y="168.5">+24V</text>
<text x="130.8" y="173.6">J4</text>
<text x="140.9" y="168.5">+24V</text>
<text x="151.1" y="173.6">J5</text>
<text x="160" y="169.8">Fuse</text>
<text x="165.1" y="173.6">J6</text>
<text x="87.6" y="176.1">aNTC</text>
<text x="110.5" y="176.1">hNTC</text>
<text x="130.8" y="176.1">Fan</text>
<text x="151.1" y="176.1">HT</text>
<text x="165.1" y="176.1">Power</text>
<text x="78" y="181.2">GND</text>
<text x="100.8" y="181.2">GND</text>
<text x="155.4" y="181.2">GND</text>
</g>
<g font-size="1.8" fill="#989898">
<text x="234.3" y="14.8">R13</text>
<text x="234.9" y="17.4">22</text>
</g>
<g font-size="1.8" fill="#a90000">
<text x="253.9" y="25.1">1</text>
<text x="253.9" y="27.7">2</text>
<text x="172" y="35.3">1</text>
<text x="184.7" y="35.3">2</text>
<text x="253.9" y="30.2">3</text>
<text x="253.9" y="32.8">4</text>
<text x="253.9" y="35.3">5</text>
<text x="253.9" y="37.8">6</text>
<text x="253.9" y="40.4">7</text>
<text x="172" y="46.7">1</text>
<text x="184.7" y="46.7">2</text>
<text x="253.9" y="42.9">8</text>
<text x="253.9" y="45.5">9</text>
<text x="34" y="50.2" transform="rotate(-90 34 50.2)">3</text>
<text x="39.9" y="53.1">1</text>
<text x="228.3" y="51.5" transform="rotate(-90 228.3 51.5)">3</text>
<text x="253.3" y="48">10</text>
<text x="253.3" y="50.5">11</text>
<text x="253.3" y="53.1">12</text>
<text x="34" y="57.9" transform="rotate(-90 34 57.9)">2</text>
<text x="221.5" y="54.4">1</text>
<text x="228.3" y="59.1" transform="rotate(-90 228.3 59.1)">2</text>
<text x="253.3" y="55.6">13</text>
<text x="253.3" y="58.2">14</text>
<text x="136.5" y="83.6">6</text>
<text x="153.4" y="78.2" transform="rotate(-90 153.4 78.2)">4</text>
<text x="169.5" y="83.6">7</text>
<text x="136.5" y="88.6">2</text>
<text x="169.5" y="86.1">8</text>
<text x="169.5" y="88.6">9</text>
<text x="136.5" y="91.2">3</text>
<text x="168.9" y="91.2">10</text>
<text x="168.9" y="93.7">11</text>
<text x="246.9" y="91.2">1</text>
<text x="259.6" y="91.2">2</text>
<text x="34" y="99.8" transform="rotate(-90 34 99.8)">8</text>
<text x="135.8" y="96.3">20</text>
<text x="136.5" y="98.8">1</text>
<text x="168.9" y="96.3">12</text>
<text x="168.9" y="98.8">13</text>
<text x="168.9" y="101.3">14</text>
<text x="253.7" y="98.5" transform="rotate(-90 253.7 98.5)">3</text>
<text x="27.2" y="102.6">6</text>
<text x="27.2" y="105.2">5</text>
<text x="27.2" y="107.7">4</text>
<text x="39.9" y="102.6">1</text>
<text x="39.9" y="105.2">2</text>
<text x="39.9" y="107.7">3</text>
<text x="168.9" y="103.9">15</text>
<text x="168.9" y="106.4">16</text>
<text x="34" y="112.5" transform="rotate(-90 34 112.5)">7</text>
<text x="168.9" y="109">17</text>
<text x="168.9" y="111.5">18</text>
<text x="168.9" y="114">19</text>
<text x="153.4" y="121.4" transform="rotate(-90 153.4 121.4)">5</text>
<text x="234.9" y="131.8">1</text>
<text x="243.8" y="131.8">2</text>
<text x="234.9" y="134.4">3</text>
<text x="234.9" y="136.9">5</text>
<text x="243.8" y="134.4">4</text>
<text x="243.8" y="136.9">6</text>
<text x="81.2" y="172.5">1</text>
<text x="104.1" y="172.5">1</text>
<text x="124.4" y="172.5">1</text>
<text x="144.7" y="172.5">1</text>
<text x="158.7" y="172.5">1</text>
<text x="81.2" y="175">2</text>
<text x="104.1" y="175">2</text>
<text x="124.4" y="175">2</text>
<text x="144.7" y="175">2</text>
<text x="158.7" y="175">2</text>
</g>
</svg>
